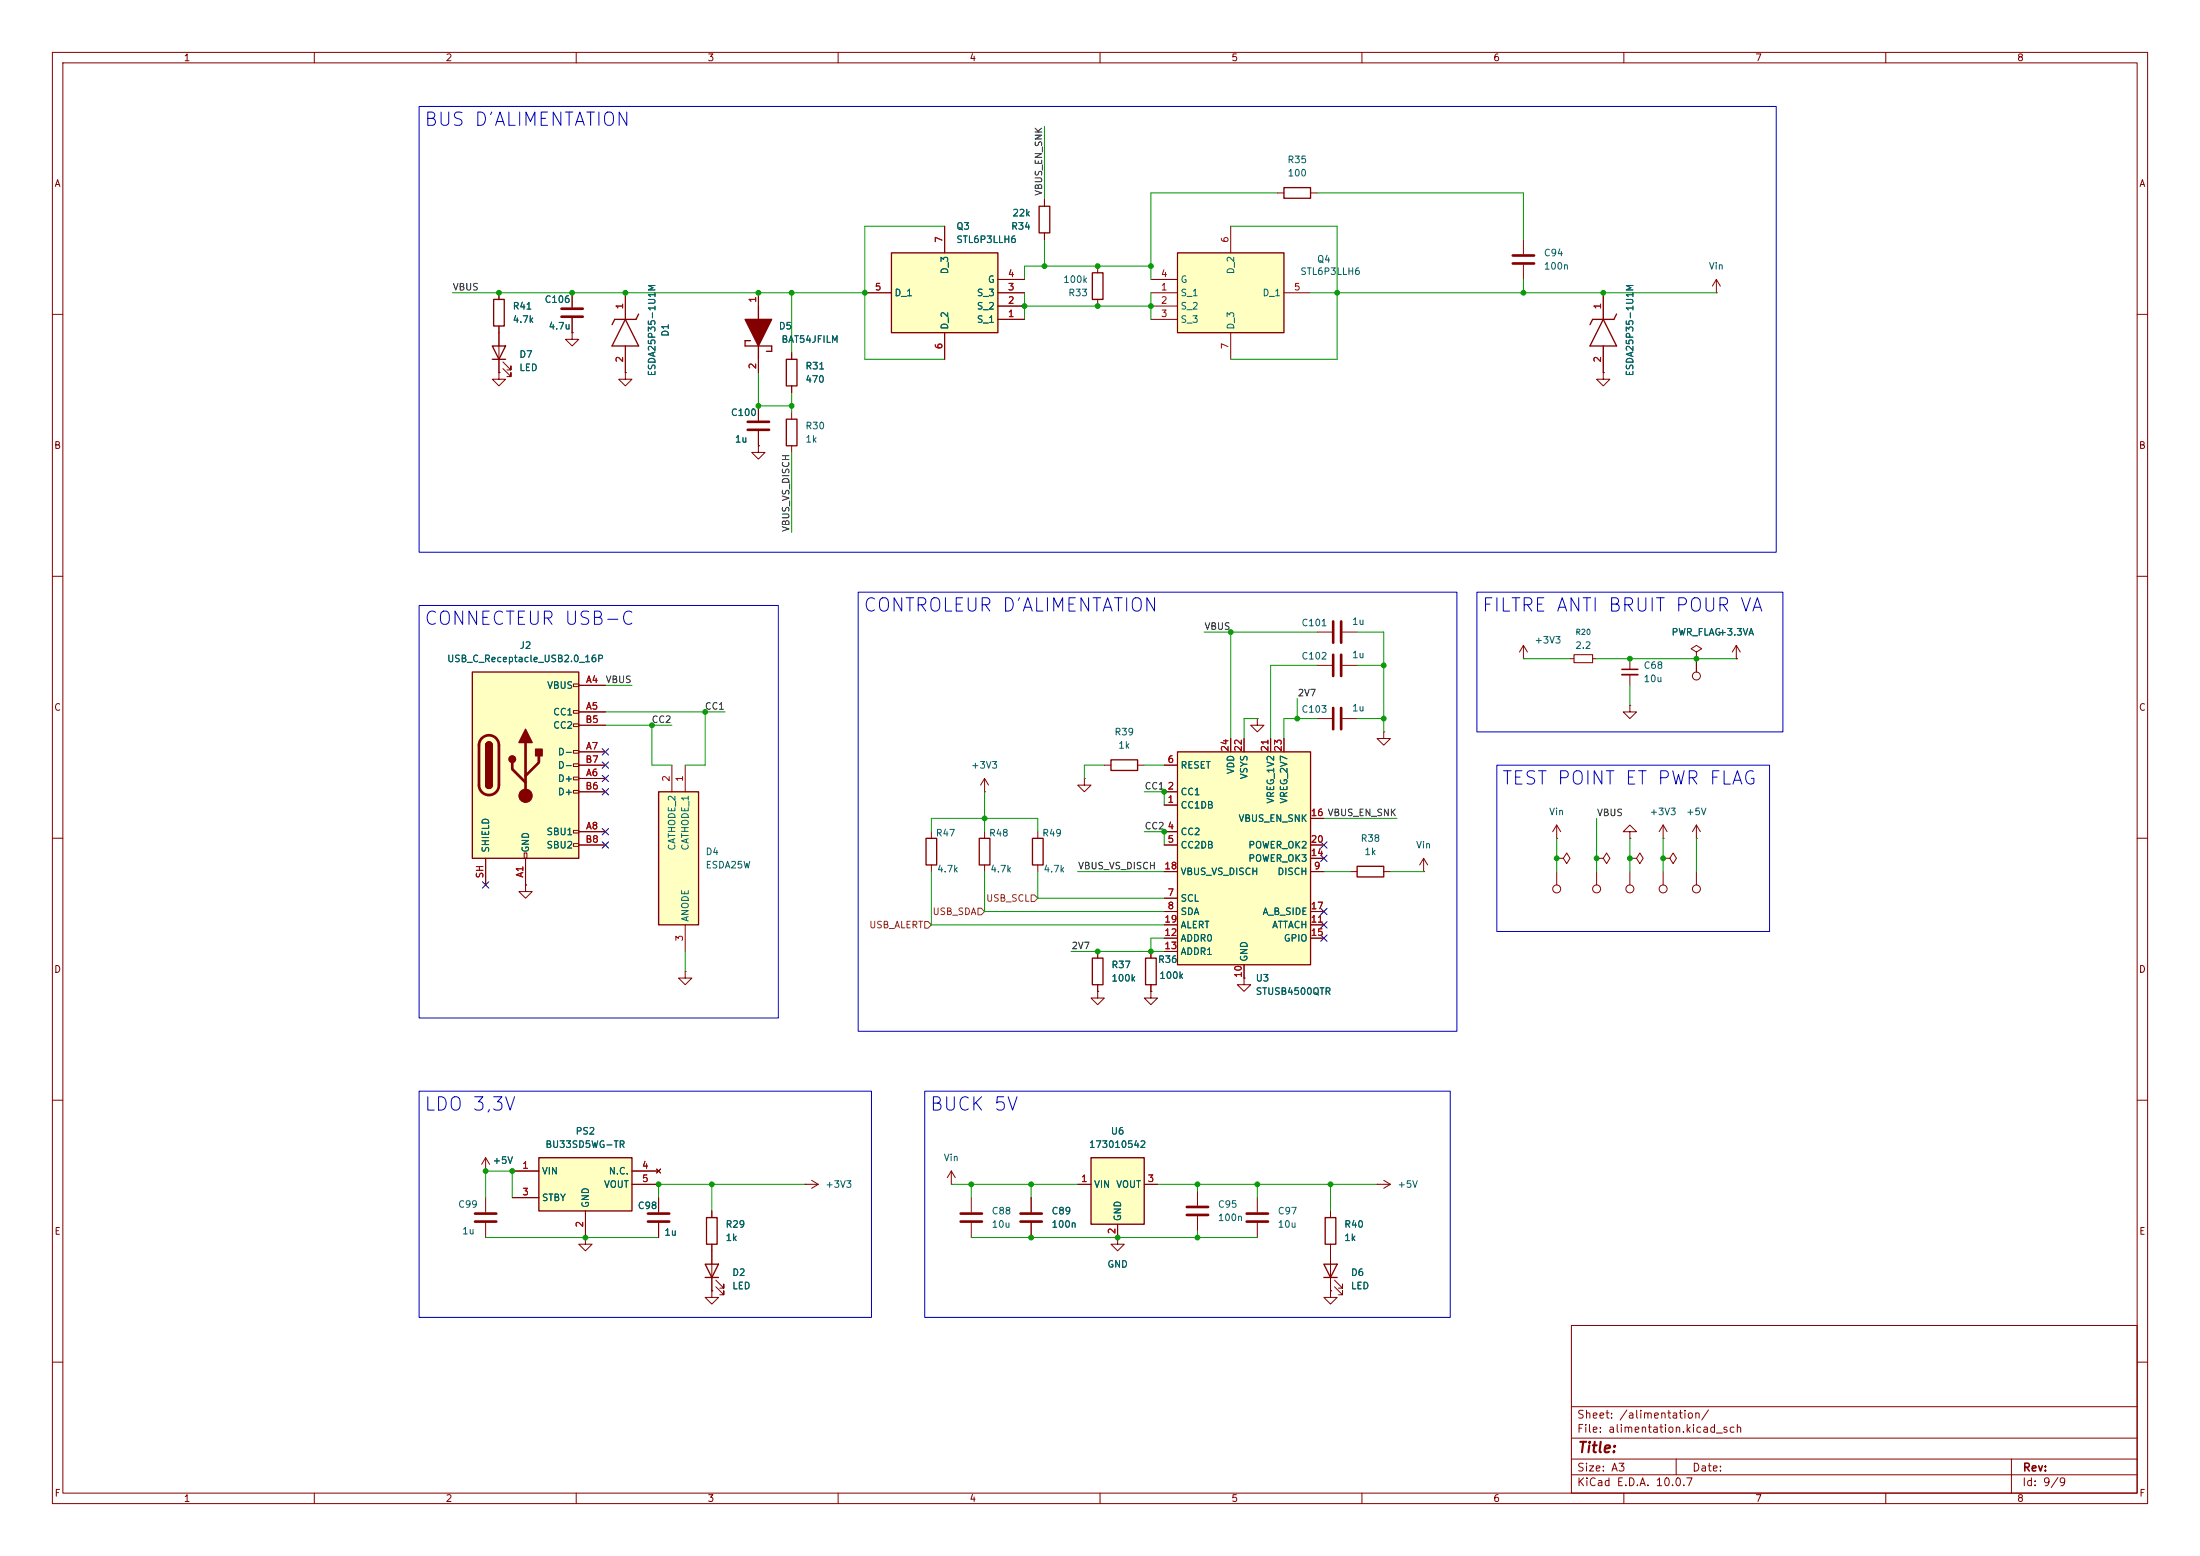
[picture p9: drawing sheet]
<svg xmlns="http://www.w3.org/2000/svg" width="420mm" height="297mm" viewBox="0 0 420 297" stroke-linecap="round" stroke-linejoin="round" font-family="sans-serif">
<g fill="none" stroke="#840000" stroke-width=".19">
<path d="M10 10h400v277h-400zM12 12h396v273h-396zM60 10v2M110 10v2M160 10v2M210 10v2M260 10v2M310 10v2M360 10v2M10 60h2M408 60h2M10 110h2"/>
<path d="M408 110h2M10 160h2M408 160h2M219.7 181.6v1.3M219.7 188v1.2M10 210h2M408 210h2M196.8 228.6v2.8M196.8 233.4v2.8M300 253h108v32h-108zM10 260h2M300 278.5h108"/>
<path d="M300 274.5h108M300 268.5h108M320 278.5v3M384 278.5v6.5M408 260h2M60 285v2M110 285v2M160 285v2M210 285v2M260 285v2M300 281.5h108M310 285v2"/>
<path d="M360 285v2"/>
</g>
<path d="M218.7 182.9h2v5.1h-2z" fill="none" stroke="#840000" stroke-width=".25"/>
<path d="M194.8 231.6h4.1M194.8 233.2h4.1" fill="none" stroke="#840000" stroke-width=".51"/>
<path d="M102.9 221h17.7v10.1h-17.7z" fill="#ffffc2"/>
<g fill="none" stroke="#840000" stroke-width=".25">
<path d="M245.1 35.8h5.1v2h-5.1zM308.6 59.9l-.5 1.1h-4.1l-.5 1M306.1 61l2.5 5h-5.1zM212.1 145h5.1v2.1h-5.1zM176.8 160h2v5.1h-2zM186.9 160h2.1v5.1h-2.1zM197.1 160h2v5.1h-2zM208.5 182.9h2.1v5.1h-2.1zM102.9 221h17.7v10.1h-17.7zM134.9 232.4h2v5.1h-2zM253 232.4h2v5.1h-2zM134.6 241.3h2.6l-1.3 2.5z"/>
<path d="M134.6 243.8h2.6M252.7 241.3h2.6l-1.3 2.5zM252.7 243.8h2.6"/>
</g>
<g fill="none" stroke="#840000" stroke-width=".19">
<path d="M243.8 36.8h1.3M250.2 36.8h1.3M290.8 45.7v2.8M290.8 50.5v2.8M306.1 55.9v5.1M327.7 55.9h.1M327.7 53.3l-.8 1.3M327.7 53.3l.7 1.3M327.7 53.3v2.6M306.1 66v5.1M323.8 125.7v2.6M177.8 158.8v1.2"/>
<path d="M188 151.1h.1M188 148.6v2.5M188 158.8v1.2M188 148.6l-.8 1.3M188 148.6l.7 1.3M198.1 158.8v1.2M207 148.6v1.3h1.3l-1.3 1.2-1.3-1.2h1.3M207 148.6h.1M210.8 146.1h1.3M217.2 146.1h1.2M297.2 157.5v2.5M297.2 157.5l-.8 1.3"/>
<path d="M297.2 157.5l.7 1.3M177.8 165.1v1.3M188 165.1v1.3M198.1 165.1v1.3M297.2 163.8h1.2l.7-1 .6 1-.6 1-.7-1M297.2 163.8h.1M297.2 160h.1M297.2 166.4v2.5M304.8 166.4v2.5M209.5 189.2v1.3h1.3l-1.3 1.3-1.2-1.3h1.2M209.5 189.2h.1M209.5 181.6v1.3"/>
<path d="M209.5 188v1.2M219.7 189.2v1.3h1.3l-1.3 1.3-1.3-1.3h1.3M219.7 189.2h.1M237.5 186.7v1.3h1.3l-1.3 1.2-1.3-1.2h1.3M237.5 186.7h.1M92.7 223.5h.1M92.7 221l-.8 1.2M92.7 221l.8 1.2M92.7 221v2.5M92.7 228.6v2.8M92.7 233.4v2.8M97.8 223.5h5.1"/>
<path d="M97.8 228.6h5.1M111.8 236.2v1.3h1.2l-1.2 1.3-1.3-1.3h1.3M111.8 236.2h.1M111.8 231.1v5.1M120.6 223.5h5.1M120.6 226.1h5.1M125.3 223.1l.8 .8M125.7 228.6v2.8M125.7 233.4v2.8M126.1 223.1l-.8 .8M135.9 231.1v1.3M135.9 237.5v8.9"/>
<path d="M153.7 226.1h.1M153.7 226.1h2.5M154.9 225.3l1.3 .8M156.2 226.1l-1.3 .7M181.6 226.1h.1M181.6 223.5l-.8 1.3M181.6 223.5l.8 1.3M181.6 223.5v2.6M213.4 236.2v1.3h1.2l-1.2 1.3-1.3-1.3h1.3M213.4 236.2h.1M228.6 227.3v2.8M228.6 232.2v2.7"/>
<path d="M254 231.1v1.3M254 237.5v8.9M262.9 226.1h.1M262.9 226.1h2.5M264.2 225.3l1.2 .8M265.4 226.1l-1.2 .7M135.9 246.4v1.2h1.3l-1.3 1.3-1.3-1.3h1.3M135.9 246.4h.1M136.7 245.6l1.5 1.5v-.7v.7h-.8M136.7 244.3l1.5 1.6v-.8v.8h-.8M254 246.4v1.2h1.3l-1.3 1.3-1.3-1.3h1.3M254 246.4h.1"/>
<path d="M254.8 245.6l1.5 1.5v-.7v.7h-.8M254.8 244.3l1.5 1.6v-.8v.8h-.8"/>
<circle cx="323.9" cy="129" r=".76"/>
<circle cx="297.2" cy="169.7" r=".76"/>
<circle cx="304.8" cy="169.7" r=".76"/>
</g>
<path d="M288.8 50.3h4.1M288.8 48.8h4.1M90.7 231.6h4M90.7 233.2h4M123.7 231.6h4.1M123.7 233.2h4.1M226.6 230.4h4M226.6 231.9h4" fill="none" stroke="#840000" stroke-width=".51"/>
<path d="M224.8 143.5h25.4v40.7h-25.4z" fill="#ffffc2"/>
<path d="M224.8 143.5h25.4v40.7h-25.4z" fill="none" stroke="#840000" stroke-width=".25"/>
<g fill="none" stroke="#840000" stroke-width=".19">
<path d="M222.2 153.7h2.6M222.2 151.1h2.6M222.2 158.8h2.6M222.2 146.1h2.6M234.9 141v2.5M237.5 141v2.5M242.6 141v2.5M245.1 141v2.5M250.2 156.2h2.5M100.3 168.9v1.3h1.3l-1.3 1.3-1.2-1.3h1.2M100.3 168.9h.1M222.2 161.3h2.6"/>
<path d="M222.2 171.5h2.6M222.2 174h2.6M222.2 166.4h2.6M222.2 176.5h2.6M222.2 179.1h2.6M250.2 161.3h2.5M250.2 174h2.5M250.2 166.4h2.5M250.2 176.5h2.5M250.2 179.1h2.5M250.2 163.8h2.5M222.2 181.6h2.6"/>
<path d="M237.5 184.2v2.5"/>
</g>
<path d="M125.7 151.1h7.6v25.4h-7.6z" fill="#ffffc2"/>
<path d="M125.7 151.1h7.6v25.4h-7.6z" fill="none" stroke="#840000" stroke-width=".25"/>
<path d="M128.3 146.1v5M130.8 146.1v5M130.8 176.5v5.1M130.8 185.4v1.3h1.3l-1.3 1.3-1.3-1.3h1.3M130.8 185.4h.1" fill="none" stroke="#840000" stroke-width=".19"/>
<path d="M90.2 128.3h20.3v35.5h-20.3z" fill="#ffffc2"/>
<g fill="none" stroke="#840000" stroke-width=".19">
<path d="M109.5 130.6h1v.5h-1zM109.5 135.6h1v.5h-1zM109.5 138.2h1v.5h-1zM110.5 130.8h5.1M110.5 135.9h5.1M110.5 138.4h5.1M240 137.2v1.2h1.3l-1.3 1.3-1.2-1.3h1.2M240 137.2h.1M251.5 137.2h2.8M251.5 127h2.8M251.5 120.7h2.8M256.3 137.2h2.8"/>
<path d="M256.3 127h2.8M256.3 120.7h2.8M264.2 139.7v1.3h1.2l-1.2 1.2-1.3-1.2h1.3M264.2 139.7h.1M323.8 124.5l1.1-.7-1.1-.6-1 .6 1 .7v1.2M323.8 125.7h.1M109.5 143.3h1v.5h-1zM109.5 145.8h1v.5h-1zM109.5 148.3h1v.5h-1zM109.5 150.9h1v.5h-1zM109.5 158.5h1v.5h-1zM110.5 148.6h5.1"/>
<path d="M110.5 143.5h5.1M110.5 158.8h5.1M110.5 151.1h5.1M110.5 146.1h5.1M92.7 163.8v5.1M100.1 162.8h.5v1h-.5zM100.3 163.8v5.1M109.5 161h1v.5h-1zM110.5 161.3h5.1M257.8 166.4h1.3M264.2 166.4h1.2M271.8 166.4h.1"/>
<path d="M271.8 163.8l-.8 1.3M271.8 163.8l.7 1.3M271.8 163.8v2.6M185.4 228.6v2.8M185.4 233.4v2.8M240 228.6v2.8M240 233.4v2.8"/>
</g>
<path d="M90.2 128.3h20.3v35.5h-20.3zM92.7 142.2a.64 .64 0 0 1 .6-.6 .64 .64 0 0 1 .7 .6M92.7 149.9a.64 .64 0 0 0 .6 .6 .64 .64 0 0 0 .7-.6M259.1 165.4h5.1v2h-5.1z" fill="none" stroke="#840000" stroke-width=".25"/>
<g fill="none" stroke="#840000" stroke-width=".51">
<path d="M254.5 118.6v4.1M256 118.6v4.1M254.5 125v4M254.5 135.1v4.1M256 125v4M256 135.1v4.1M92 140.9a1.9 1.9 0 0 1 2.1-.4 1.9 1.9 0 0 1 1.1 1.7v7.7a1.91 1.91 0 0 1-1.9 1.9 1.91 1.91 0 0 1-1.9-1.9v-7.8l.2-.6zM97.8 145.5v1.3l2.5 2.6M100.3 141.7v10.2M102.9 144.3v1.2l-2.6 2.6M183.4 231.6h4.1M183.4 233.2h4.1"/>
<path d="M238 231.6h4.1M238 233.2h4.1"/>
</g>
<g fill="#840000" stroke="#840000" stroke-width=".25">
<path d="M92.7 142.2h1.3v7.7h-1.3z"/>
<path d="M92.9 141.8a.64 .64 0 0 1 .7-.1 .64 .64 0 0 1 .4 .5h-1.3z"/>
<path d="M92.7 149.9h1.3a.64 .64 0 0 1-.7 .6 .64 .64 0 0 1-.6-.6z"/>
<path d="M100.3 139.2l1.3 2.5h-2.5z"/>
<path d="M102.2 143h1.3v1.3h-1.3z"/>
<circle cx="97.8" cy="144.9" r=".63"/>
</g>
<circle cx="100.3" cy="151.9" r="1.27" fill="#840000" stroke="#840000" stroke-width=".19"/>
<path d="M208.3 221h10.1v12.7h-10.1z" fill="#ffffc2"/>
<path d="M121.9 59.9l-.5 1.1h-4.1l-.5 1M119.4 61l2.5 5h-5.1zM208.3 221h10.1v12.7h-10.1z" fill="none" stroke="#840000" stroke-width=".25"/>
<g fill="none" stroke="#840000" stroke-width=".19">
<path d="M119.4 55.9v5.1M119.4 71.1v1.3h1.2l-1.2 1.3-1.3-1.3h1.3M119.4 71.1h.1M119.4 66v5.1M290.8 125.7h.1M290.8 123.2l-.7 1.3M290.8 123.2l.8 1.3M290.8 123.2v2.5M299.7 125.7h.8M304 125.7h.8M311.1 134.6v1.3h1.3l-1.3 1.3-1.2-1.3h1.2M311.1 134.6h.1"/>
<path d="M311.1 125.7v2.1M311.1 128.8v2M331.5 125.7h.1M331.5 123.2l-.8 1.3M331.5 123.2l.7 1.3M331.5 123.2v2.5M311.1 158.8h1.3l-1.3-1.3-1.2 1.3h1.2v1.2M317.5 157.5v2.5M317.5 157.5l-.8 1.3M317.5 157.5l.8 1.3M323.8 157.5l-.7 1.3M323.8 157.5l.8 1.3"/>
<path d="M323.8 157.5v2.5M304.8 163.8h1.3l.6-1 .6 1-.6 1-.6-1M304.8 163.8h.1M311.1 163.8h1.3l.7-1 .6 1-.6 1-.7-1M311.1 163.8h.1M311.1 160h.1M311.1 166.4v2.5M317.5 163.8h1.3l.6-1 .6 1-.6 1-.6-1M317.5 163.8h.1M317.5 160h.1M317.5 166.4v2.5M323.8 160h.1"/>
<path d="M323.8 166.4v2.5M205.7 226.1h2.6M213.4 233.7v2.5M218.4 226.1h2.6"/>
<circle cx="311.2" cy="169.7" r=".76"/>
<circle cx="317.5" cy="169.7" r=".76"/>
<circle cx="323.9" cy="169.7" r=".76"/>
</g>
<path d="M309.6 127.8h3.1" fill="none" stroke="#840000" stroke-width=".3"/>
<path d="M309.6 128.8h3.1" fill="none" stroke="#840000" stroke-width=".33"/>
<path d="M300.5 125h3.5v1.5h-3.5z" fill="none" stroke="#840000" stroke-width=".2"/>
<path d="M170.2 48.3h20.3v15.2h-20.3z" fill="#ffffc2"/>
<path d="M198.4 39.4h2v5.1h-2zM94.2 57.2h2.1v5h-2.1zM144.8 58.4v2.6M170.2 48.3h20.3v15.2h-20.3zM208.5 52.1h2.1v5.1h-2.1zM94 66h2.5l-1.3 2.6zM94 68.6h2.5M143.3 65h-1.1v1h5.1v1.1h-1M144.8 66v2.6M150.1 68.6h2v5.1h-2zM150.1 80h2v5.1h-2z" fill="none" stroke="#840000" stroke-width=".25"/>
<g fill="none" stroke="#840000" stroke-width=".19">
<path d="M199.4 38.1v1.3M95.2 55.9v1.3M109.2 55.9v2.8M144.8 55.9v2.5M165.1 55.9h5.1M180.3 43.2v5.1M190.5 58.4h5.1M190.5 55.9h5.1M190.5 53.3h5.1M199.4 44.5v1.2M209.5 50.8v1.3M209.5 57.2v1.2"/>
<path d="M95.2 71.1v1.3h1.3l-1.3 1.3-1.2-1.3h1.2M95.2 71.1h.1M95.2 62.2v8.9M96 70.4l1.5 1.5v-.8v.8h-.7M96 69.1l1.5 1.5v-.7v.7h-.7M109.2 63.5v1.3h1.3l-1.3 1.2-1.3-1.2h1.3M109.2 63.5h.1M109.2 60.7v2.8M144.8 68.6v2.5M144.8 77.5v2.8M151.1 67.3v1.3M151.1 73.7v1.2"/>
<path d="M151.1 78.7v1.3M180.3 63.5v5.1M190.5 61h5.1M144.8 85.1v1.3h1.2l-1.2 1.2-1.3-1.2h1.3M144.8 85.1h.1M144.8 82.3v2.8M151.1 85.1v1.3"/>
</g>
<path d="M142.2 61h5.1l-2.5 5z" fill="#840000" stroke="#840000" stroke-width=".25"/>
<path d="M107.2 58.9h4.1M107.2 60.5h4.1M142.7 80.5h4.1M142.7 82h4.1" fill="none" stroke="#840000" stroke-width=".51"/>
<path d="M224.8 48.3h20.3v15.2h-20.3z" fill="#ffffc2"/>
<path d="M224.8 48.3h20.3v15.2h-20.3z" fill="none" stroke="#840000" stroke-width=".25"/>
<g fill="none" stroke="#840000" stroke-width=".19">
<path d="M199.4 38.1v1.3M95.2 55.9v1.3M109.2 55.9v2.8M119.4 55.9v5.1M144.8 55.9v2.5M165.1 55.9h5.1M180.3 43.2v5.1M190.5 55.9h5.1M190.5 58.4h5.1M190.5 53.3h5.1M199.4 44.5v1.2M219.7 55.9h5.1"/>
<path d="M219.7 58.4h5.1M219.7 53.3h5.1M234.9 43.2v5.1M245.1 55.9h5.1M306.1 55.9v5.1M95.2 71.1h.1M95.2 62.2v3.8M95.2 68.6v2.5M109.2 63.5h.1M109.2 60.7v2.8M119.4 71.1h.1M119.4 66v5.1"/>
<path d="M144.8 68.6v2.5M144.8 77.5v2.8M151.1 67.3v1.3M151.1 73.7v1.2M180.3 63.5v5.1M190.5 61h5.1M219.7 61h5.1M234.9 63.5v5.1M306.1 71.1v1.3h1.2l-1.2 1.3-1.3-1.3h1.3M306.1 71.1h.1M306.1 66v5.1M144.8 85.1h.1"/>
<path d="M144.8 82.3v2.8M110.5 130.8h5.1M110.5 135.9h5.1M110.5 138.4h5.1M323.8 125.7h.1M323.8 125.7v2.6M331.5 125.7h.1M110.5 151.1h5.1M110.5 158.8h5.1M110.5 146.1h5.1M110.5 148.6h5.1M110.5 143.5h5.1"/>
<path d="M222.2 153.7h2.6M222.2 151.1h2.6M222.2 158.8h2.6M222.2 146.1h2.6M234.9 141v2.5M237.5 141v2.5M242.6 141v2.5M245.1 141v2.5M250.2 156.2h2.5M92.7 163.8v5.1M100.3 168.9h.1M100.3 163.8v5.1"/>
<path d="M110.5 161.3h5.1M222.2 161.3h2.6M222.2 171.5h2.6M222.2 174h2.6M222.2 166.4h2.6M222.2 176.5h2.6M222.2 179.1h2.6M250.2 161.3h2.5M250.2 174h2.5M250.2 166.4h2.5M250.2 176.5h2.5M250.2 179.1h2.5"/>
<path d="M250.2 163.8h2.5M209.5 189.2h.1M209.5 181.6v1.3M209.5 188v1.2M219.7 189.2h.1M219.7 181.6v1.3M219.7 188v1.2M222.2 181.6h2.6M237.5 186.7h.1M237.5 184.2v2.5M92.7 223.5h.1M97.8 223.5h5.1"/>
<path d="M97.8 228.6h5.1M111.8 236.2h.1M111.8 231.1v5.1M120.6 223.5h5.1M120.6 226.1h5.1M125.3 223.1l.8 .8M125.7 228.6v2.8M125.7 233.4v2.8M126.1 223.1l-.8 .8M135.9 231.1v1.3M135.9 237.5v3.8M196.8 228.6v2.8"/>
<path d="M196.8 233.4v2.8M205.7 226.1h2.6M213.4 236.2h.1M213.4 233.7v2.5M218.4 226.1h2.6M254 231.1v1.3M254 237.5v3.8M135.9 246.4h.1M135.9 243.8v2.6M254 246.4h.1M254 243.8v2.6"/>
</g>
<path d="M176.5 175.9h.7l.6 .6-.6 .7h-.7zM186.7 173.4h.6l.7 .6-.7 .6h-.6zM196.8 170.8h.7l.6 .7-.6 .6h-.7z" fill="none" stroke="#725600" stroke-width=".19"/>
<g fill="none" stroke="#009600" stroke-width=".19">
<path d="M199.4 24.1v14M243.8 36.8h-24.1v16.5M251.5 36.8h39.3v8.9M86.4 55.9h78.7M151.1 55.9v11.4M180.3 43.2h-15.2v25.4h15.2M195.6 55.9v5.1M195.6 58.4h24.1M199.4 45.7v5.1M219.7 55.9v5.1M219.7 50.8h-24.1v2.5M234.9 43.2h20.4v25.4h-20.4"/>
<path d="M250.2 55.9h77.5M290.8 53.3v2.6M144.8 71.1v6.4h6.3M151.1 74.9v3.8M151.1 86.4v15.2M115.6 130.8h5M115.6 138.4h12.7M115.6 135.9h22.8M124.5 138.4v7.7h3.8M134.6 135.9v10.2h-3.8M229.9 120.7h21.6M234.9 120.7v20.3"/>
<path d="M240 137.2h-2.5v3.8M247.6 133.4v3.8M251.5 127h-8.9v14M251.5 137.2h-6.4v3.8M259.1 120.7h5.1v19M259.1 127h5.1M259.1 137.2h5.1M290.8 125.7h8.9M304.8 125.7h26.7M311.1 130.8v3.8M177.8 158.8v-2.6h20.3v2.6M188 151.1v7.7"/>
<path d="M210.8 146.1h-3.8v2.5M218.4 146.1h3.8M218.4 158.8h3.8v2.5M218.4 151.1h3.8v2.6M252.7 156.2h14M304.8 156.2v10.2M177.8 166.4v10.1h44.4M188 166.4v7.6h34.2M198.1 166.4v5.1h24.1M205.7 166.4h16.5M222.2 179.1h-2.5v2.5M252.7 166.4h5.1"/>
<path d="M265.4 166.4h6.4M297.2 160v6.4M311.1 160v6.4M317.5 160v6.4M323.8 160v6.4M130.8 181.6v3.8M204.5 181.6h17.7M92.7 236.2h33M92.7 228.6v-5.1h5.1v5.1M135.9 226.1v5M153.7 226.1h-28v2.5M181.6 226.1h24.1"/>
<path d="M185.4 236.2h54.6M185.4 226.1v2.5M196.8 226.1v2.5M221 226.1h41.9M228.6 226.1v1.2M228.6 234.9v1.3M240 226.1v2.5M254 226.1v5"/>
</g>
<g fill="none" stroke="#000084" stroke-width=".19">
<path d="M115 142.9l1.2 1.2M115 158.1l1.2 1.3M115 145.4l1.2 1.3M115 148l1.2 1.2M115 150.5l1.2 1.2M116.2 142.9l-1.2 1.2M116.2 158.1l-1.2 1.3M116.2 145.4l-1.2 1.3M116.2 148l-1.2 1.2M116.2 150.5l-1.2 1.2M92.1 168.3l1.2 1.2M93.3 168.3l-1.2 1.2"/>
<path d="M115 160.7l1.2 1.2M116.2 160.7l-1.2 1.2M252.1 163.2l1.2 1.2M252.1 160.7l1.2 1.2M252.1 173.4l1.2 1.2M252.1 175.9l1.2 1.2M252.1 178.5l1.2 1.2M253.3 163.2l-1.2 1.2M253.3 160.7l-1.2 1.2M253.3 173.4l-1.2 1.2M253.3 175.9l-1.2 1.2M253.3 178.5l-1.2 1.2"/>
</g>
<path d="M80 20.3h259.1v85.1h-259.1zM80 115.6h68.6v78.7h-68.6zM163.8 113h114.3v83.9h-114.3zM281.9 113h58.5v26.7h-58.5zM285.7 146.1h52.1v31.7h-52.1zM80 208.3h86.4v43.2h-86.4zM176.5 208.3h100.4v43.2h-100.4z" fill="none" stroke="#0000c2" stroke-width=".19"/>
<g fill="#009600" stroke="#009600" stroke-width=".19">
<circle cx="222.2" cy="151.1" r=".46"/>
<circle cx="222.2" cy="158.8" r=".46"/>
<circle cx="188" cy="156.2" r=".46"/>
<circle cx="247.6" cy="137.2" r=".46"/>
<circle cx="264.2" cy="137.2" r=".46"/>
<circle cx="111.8" cy="236.2" r=".46"/>
<circle cx="125.7" cy="226.1" r=".46"/>
<circle cx="92.7" cy="223.5" r=".46"/>
<circle cx="185.4" cy="226.1" r=".46"/>
<circle cx="135.9" cy="226.1" r=".46"/>
<circle cx="134.6" cy="135.9" r=".46"/>
<circle cx="124.5" cy="138.4" r=".46"/>
<circle cx="97.8" cy="223.5" r=".46"/>
<circle cx="254" cy="226.1" r=".46"/>
<circle cx="240" cy="226.1" r=".46"/>
<circle cx="228.6" cy="226.1" r=".46"/>
<circle cx="196.8" cy="236.2" r=".46"/>
<circle cx="196.8" cy="226.1" r=".46"/>
<circle cx="213.4" cy="236.2" r=".46"/>
<circle cx="228.6" cy="236.2" r=".46"/>
<circle cx="323.8" cy="125.7" r=".46"/>
<circle cx="311.1" cy="125.7" r=".46"/>
<circle cx="311.1" cy="163.8" r=".46"/>
<circle cx="317.5" cy="163.8" r=".46"/>
<circle cx="199.4" cy="50.8" r=".46"/>
<circle cx="119.4" cy="55.9" r=".46"/>
<circle cx="151.1" cy="55.9" r=".46"/>
<circle cx="144.8" cy="55.9" r=".46"/>
<circle cx="195.6" cy="58.4" r=".46"/>
<circle cx="165.1" cy="55.9" r=".46"/>
<circle cx="144.8" cy="77.5" r=".46"/>
<circle cx="151.1" cy="77.5" r=".46"/>
<circle cx="95.2" cy="55.9" r=".46"/>
<circle cx="109.2" cy="55.9" r=".46"/>
<circle cx="209.5" cy="50.8" r=".46"/>
<circle cx="209.5" cy="58.4" r=".46"/>
<circle cx="219.7" cy="50.8" r=".46"/>
<circle cx="255.3" cy="55.9" r=".46"/>
<circle cx="219.7" cy="58.4" r=".46"/>
<circle cx="306.1" cy="55.9" r=".46"/>
<circle cx="290.8" cy="55.9" r=".46"/>
<circle cx="234.9" cy="120.7" r=".46"/>
<circle cx="209.5" cy="181.6" r=".46"/>
<circle cx="219.7" cy="181.6" r=".46"/>
<circle cx="297.2" cy="163.8" r=".46"/>
<circle cx="304.8" cy="163.8" r=".46"/>
<circle cx="264.2" cy="127" r=".46"/>
</g>
<g font-size="2.5" fill="#0000c2">
<text x="80.8" y="24.7">BUS D'ALIMENTATION</text>
<text x="80.8" y="119.9">CONNECTEUR USB-C</text>
<text x="164.6" y="117.4">CONTROLEUR D'ALIMENTATION</text>
<text x="282.7" y="117.4">FILTRE ANTI BRUIT POUR VA</text>
<text x="286.5" y="150.4">TEST POINT ET PWR FLAG</text>
<text x="80.8" y="212.7">LDO 3,3V</text>
<text x="177.3" y="212.7">BUCK 5V</text>
</g>
<text font-size="2" fill="#840000" x="301" y="277.8">Title:</text>
<g font-size="1.5" fill="#840000">
<text x="300.9" y="273.8">File: alimentation.kicad_sch</text>
<text x="300.9" y="271.1">Sheet: /alimentation/</text>
<text x="300.9" y="281.2">Size: A3</text>
<text x="322.9" y="281.2">Date:</text>
<text x="386" y="281.2">Rev:</text>
<text x="300.9" y="284">KiCad E.D.A. 10.0.7</text>
<text x="385.9" y="284">Id: 9/9</text>
</g>
<g font-size="1.3" fill="#840000">
<text x="35" y="12">1</text>
<text x="85" y="12">2</text>
<text x="135" y="12">3</text>
<text x="185" y="12">4</text>
<text x="235" y="12">5</text>
<text x="285" y="12">6</text>
<text x="335" y="12">7</text>
<text x="385" y="12">8</text>
<text x="10.3" y="36">A</text>
<text x="408.3" y="36">A</text>
<text x="10.2" y="86">B</text>
<text x="408.2" y="86">B</text>
<text x="10.2" y="136">C</text>
<text x="408.2" y="136">C</text>
<text x="10.2" y="186">D</text>
<text x="408.2" y="186">D</text>
<text x="10.3" y="236">E</text>
<text x="408.3" y="236">E</text>
<text x="10.3" y="286">F</text>
<text x="35" y="287">1</text>
<text x="85" y="287">2</text>
<text x="135" y="287">3</text>
<text x="185" y="287">4</text>
<text x="235" y="287">5</text>
<text x="285" y="287">6</text>
<text x="335" y="287">7</text>
<text x="385" y="287">8</text>
<text x="408.3" y="286">F</text>
</g>
<g font-size="1.3" fill="#006464">
<text x="245.7" y="31.4">R35</text>
<text x="245.7" y="34">100</text>
<text x="193.2" y="41.6">22k</text>
<text x="182.5" y="44.1">Q3</text>
<text x="182.5" y="46.7">STL6P3LLH6</text>
<text x="192.9" y="44.1">R34</text>
<text x="181.3" y="52.4" transform="rotate(-90 181.3 52.4)">D_3</text>
<text x="235.9" y="52.4" transform="rotate(-90 235.9 52.4)">D_2</text>
<text x="248.1" y="52.8">STL6P3LLH6</text>
<text x="251.3" y="50.4">Q4</text>
<text x="294.6" y="49.2">C94</text>
<text x="294.6" y="51.8">100n</text>
<text x="326.1" y="51.8">Vin</text>
<text x="97.8" y="59.4">R41</text>
<text x="103.9" y="58.1">C106</text>
<text x="170.7" y="56.8">D_1</text>
<text x="186.4" y="59.4">S_2</text>
<text x="186.4" y="56.8">S_3</text>
<text x="188.5" y="54.3">G</text>
<text x="202.9" y="54.3">100k</text>
<text x="203.8" y="56.8">R33</text>
<text x="225.3" y="56.8">S_1</text>
<text x="225.3" y="59.4">S_2</text>
<text x="225.3" y="54.3">G</text>
<text x="240.9" y="56.8">D_1</text>
<text x="97.8" y="61.9">4.7k</text>
<text x="104.6" y="63.2">4.7u</text>
<text x="128" y="64.4" transform="rotate(-90 128 64.4)">D1</text>
<text x="148.6" y="63.2">D5</text>
<text x="149.1" y="65.7">BAT54JFILM</text>
<text x="181.3" y="63" transform="rotate(-90 181.3 63)">D_2</text>
<text x="186.4" y="61.9">S_1</text>
<text x="225.3" y="61.9">S_3</text>
<text x="235.9" y="63" transform="rotate(-90 235.9 63)">D_3</text>
<text x="99" y="68.6">D7</text>
<text x="99" y="71.1">LED</text>
<text x="125.4" y="71.9" transform="rotate(-90 125.4 71.9)">ESDA25P35-1U1M</text>
<text x="153.7" y="70.8">R31</text>
<text x="312.1" y="71.9" transform="rotate(-90 312.1 71.9)">ESDA25P35-1U1M</text>
<text x="153.7" y="73.4">470</text>
<text x="139.4" y="79.7">C100</text>
<text x="153.7" y="82.2">R30</text>
<text x="140.2" y="84.8">1u</text>
<text x="153.7" y="84.8">1k</text>
<text x="248.4" y="119.8">C101</text>
<text x="258" y="119.6">1u</text>
<text x="99.1" y="124.2">J2</text>
<text x="258" y="125.9">1u</text>
<text x="292.8" y="123.1">+3V3</text>
<text x="300.6" y="124.2">2.2</text>
<text x="319" y="121.6">PWR_FLAG</text>
<text x="328" y="121.6">+3.3VA</text>
<text x="85.3" y="126.7">USB_C_Receptacle_USB2.0_16P</text>
<text x="104.3" y="131.8">VBUS</text>
<text x="248.4" y="126.2">C102</text>
<text x="313.7" y="128">C68</text>
<text x="313.7" y="130.5">10u</text>
<text x="105.5" y="136.9">CC1</text>
<text x="248.4" y="136.3">C103</text>
<text x="258" y="136.1">1u</text>
<text x="105.5" y="139.4">CC2</text>
<text x="212.7" y="140.7">R39</text>
<text x="213.4" y="143.2">1k</text>
<text x="106.4" y="149.6">D+</text>
<text x="106.4" y="144.5">D-</text>
<text x="106.4" y="147">D-</text>
<text x="185.3" y="147">+3V3</text>
<text x="225.3" y="147">RESET</text>
<text x="235.9" y="147.9" transform="rotate(-90 235.9 147.9)">VDD</text>
<text x="238.5" y="148.8" transform="rotate(-90 238.5 148.8)">VSYS</text>
<text x="106.4" y="152.1">D+</text>
<text x="225.3" y="154.6">CC1DB</text>
<text x="225.3" y="152.1">CC1</text>
<text x="243.5" y="153.5" transform="rotate(-90 243.5 153.5)">VREG_1V2</text>
<text x="246.1" y="153.5" transform="rotate(-90 246.1 153.5)">VREG_2V7</text>
<text x="295.6" y="155.9">Vin</text>
<text x="314.8" y="155.9">+3V3</text>
<text x="321.8" y="155.9">+5V</text>
<text x="104.2" y="159.7">SBU1</text>
<text x="178.5" y="160">R47</text>
<text x="188.7" y="160">R48</text>
<text x="198.9" y="160">R49</text>
<text x="225.3" y="159.7">CC2</text>
<text x="236.3" y="157.2">VBUS_EN_SNK</text>
<text x="259.6" y="161">R38</text>
<text x="93.7" y="162.8" transform="rotate(-90 93.7 162.8)">SHIELD</text>
<text x="101.3" y="162.8" transform="rotate(-90 101.3 162.8)">GND</text>
<text x="104.2" y="162.3">SBU2</text>
<text x="129.2" y="162.4" transform="rotate(-90 129.2 162.4)">CATHODE_2</text>
<text x="131.8" y="162.4" transform="rotate(-90 131.8 162.4)">CATHODE_1</text>
<text x="134.6" y="163.5">D4</text>
<text x="134.6" y="166.1">ESDA25W</text>
<text x="178.8" y="166.8">4.7k</text>
<text x="189" y="166.8">4.7k</text>
<text x="199.1" y="166.8">4.7k</text>
<text x="225.3" y="162.3">CC2DB</text>
<text x="225.3" y="167.3">VBUS_VS_DISCH</text>
<text x="238.2" y="164.8">POWER_OK3</text>
<text x="238.2" y="162.3">POWER_OK2</text>
<text x="243.8" y="167.3">DISCH</text>
<text x="260.4" y="163.5">1k</text>
<text x="270.2" y="162.3">Vin</text>
<text x="225.3" y="172.4">SCL</text>
<text x="131.8" y="176" transform="rotate(-90 131.8 176)">ANODE</text>
<text x="225.3" y="175">SDA</text>
<text x="225.3" y="177.5">ALERT</text>
<text x="240.9" y="175">A_B_SIDE</text>
<text x="242.7" y="177.5">ATTACH</text>
<text x="212.1" y="185.1">R37</text>
<text x="221" y="184.1">R36</text>
<text x="225.3" y="180">ADDR0</text>
<text x="225.3" y="182.6">ADDR1</text>
<text x="238.5" y="183.7" transform="rotate(-90 238.5 183.7)">GND</text>
<text x="245" y="180">GPIO</text>
<text x="212.1" y="187.7">100k</text>
<text x="221.2" y="187.1">100k</text>
<text x="239.6" y="187.7">U3</text>
<text x="239.6" y="190.2">STUSB4500QTR</text>
<text x="104" y="219.4">BU33SD5WG-TR</text>
<text x="109.8" y="216.9">PS2</text>
<text x="180.1" y="221.9">Vin</text>
<text x="207.8" y="219.4">173010542</text>
<text x="212" y="216.9">U6</text>
<text x="93.9" y="222.5">+5V</text>
<text x="103.4" y="224.5">VIN</text>
<text x="115.2" y="227">VOUT</text>
<text x="116.1" y="224.5">N.C.</text>
<text x="157.5" y="227">+3V3</text>
<text x="208.8" y="227">VIN</text>
<text x="213" y="227">VOUT</text>
<text x="266.7" y="227">+5V</text>
<text x="87.4" y="230.8">C99</text>
<text x="103.4" y="229.6">STBY</text>
<text x="112.7" y="230.7" transform="rotate(-90 112.7 230.7)">GND</text>
<text x="121.7" y="231.1">C98</text>
<text x="189.2" y="232.1">C88</text>
<text x="200.6" y="232.1">C89</text>
<text x="214.3" y="233.2" transform="rotate(-90 214.3 233.2)">GND</text>
<text x="232.4" y="230.8">C95</text>
<text x="232.4" y="233.4">100n</text>
<text x="243.8" y="232.1">C97</text>
<text x="88.1" y="235.9">1u</text>
<text x="126.7" y="236.2">1u</text>
<text x="138.4" y="234.6">R29</text>
<text x="138.4" y="237.2">1k</text>
<text x="189.2" y="234.6">10u</text>
<text x="200.6" y="234.6">100n</text>
<text x="243.8" y="234.6">10u</text>
<text x="256.5" y="234.6">R40</text>
<text x="256.5" y="237.2">1k</text>
<text x="139.7" y="243.9">D2</text>
<text x="211.3" y="242.3">GND</text>
<text x="257.8" y="243.9">D6</text>
<text x="139.7" y="246.4">LED</text>
<text x="257.8" y="246.4">LED</text>
</g>
<g font-size="1.3" fill="#0f0f0f">
<text x="199.3" y="37.5" transform="rotate(-90 199.3 37.5)">VBUS_EN_SNK</text>
<text x="86.3" y="55.8">VBUS</text>
<text x="151" y="101.6" transform="rotate(-90 151 101.6)">VBUS_VS_DISCH</text>
<text x="229.8" y="120.5">VBUS</text>
<text x="115.5" y="130.7">VBUS</text>
<text x="134.5" y="135.8">CC1</text>
<text x="247.6" y="133.2">2V7</text>
<text x="124.3" y="138.3">CC2</text>
<text x="218.4" y="151">CC1</text>
<text x="218.4" y="158.6">CC2</text>
<text x="304.8" y="156.1">VBUS</text>
<text x="205.7" y="166.2">VBUS_VS_DISCH</text>
<text x="204.4" y="181.5">2V7</text>
</g>
<g font-size="1.3" fill="#a90000">
<text x="180.2" y="46.5" transform="rotate(-90 180.2 46.5)">7</text>
<text x="234.8" y="46.5" transform="rotate(-90 234.8 46.5)">6</text>
<text x="192.3" y="53.2">4</text>
<text x="221.5" y="53.2">4</text>
<text x="119.2" y="59.2" transform="rotate(-90 119.2 59.2)">1</text>
<text x="144.6" y="57.9" transform="rotate(-90 144.6 57.9)">1</text>
<text x="166.9" y="55.7">5</text>
<text x="192.3" y="58.3">2</text>
<text x="192.3" y="55.7">3</text>
<text x="221.5" y="55.7">1</text>
<text x="221.5" y="58.3">2</text>
<text x="246.9" y="55.7">5</text>
<text x="305.9" y="59.2" transform="rotate(-90 305.9 59.2)">1</text>
<text x="192.3" y="60.8">1</text>
<text x="221.5" y="60.8">3</text>
<text x="119.2" y="69.3" transform="rotate(-90 119.2 69.3)">2</text>
<text x="144.6" y="70.6" transform="rotate(-90 144.6 70.6)">2</text>
<text x="180.2" y="66.8" transform="rotate(-90 180.2 66.8)">6</text>
<text x="234.8" y="66.8" transform="rotate(-90 234.8 66.8)">7</text>
<text x="305.9" y="69.3" transform="rotate(-90 305.9 69.3)">2</text>
<text x="111.8" y="130.7">A4</text>
<text x="111.8" y="135.8">A5</text>
<text x="111.7" y="138.3">B5</text>
<text x="111.8" y="143.4">A7</text>
<text x="234.8" y="143.6" transform="rotate(-90 234.8 143.6)">24</text>
<text x="237.4" y="143.6" transform="rotate(-90 237.4 143.6)">22</text>
<text x="242.4" y="143.6" transform="rotate(-90 242.4 143.6)">21</text>
<text x="245" y="143.6" transform="rotate(-90 245 143.6)">23</text>
<text x="111.7" y="145.9">B7</text>
<text x="111.8" y="148.5">A6</text>
<text x="128.1" y="149.3" transform="rotate(-90 128.1 149.3)">2</text>
<text x="130.7" y="149.3" transform="rotate(-90 130.7 149.3)">1</text>
<text x="222.8" y="145.9">6</text>
<text x="111.7" y="151">B6</text>
<text x="222.8" y="153.5">1</text>
<text x="222.8" y="151">2</text>
<text x="111.7" y="161.2">B8</text>
<text x="111.8" y="158.6">A8</text>
<text x="222.8" y="158.6">4</text>
<text x="222.8" y="161.2">5</text>
<text x="250.1" y="156.1">16 VBUS_EN_SNK</text>
<text x="250.1" y="161.2">20</text>
<text x="250.1" y="156.1">16</text>
<text x="92.6" y="167.8" transform="rotate(-90 92.6 167.8)">SH</text>
<text x="100.2" y="167.6" transform="rotate(-90 100.2 167.6)">A1</text>
<text x="222.2" y="166.2">18</text>
<text x="250.1" y="163.7">14</text>
<text x="250.7" y="166.2">9</text>
<text x="222.8" y="171.3">7</text>
<text x="222.8" y="173.9">8</text>
<text x="250.1" y="173.9">17</text>
<text x="130.7" y="179.8" transform="rotate(-90 130.7 179.8)">3</text>
<text x="222.2" y="178.9">12</text>
<text x="222.2" y="176.4">19</text>
<text x="250.1" y="176.4">11</text>
<text x="250.1" y="178.9">15</text>
<text x="222.2" y="181.5">13</text>
<text x="237.4" y="186.8" transform="rotate(-90 237.4 186.8)">10</text>
<text x="99.6" y="223.4">1</text>
<text x="122.5" y="223.4">4</text>
<text x="122.5" y="225.9">5</text>
<text x="206.3" y="225.9">1</text>
<text x="219" y="225.9">3</text>
<text x="99.6" y="228.5">3</text>
<text x="111.6" y="234.4" transform="rotate(-90 111.6 234.4)">2</text>
<text x="213.2" y="235.7" transform="rotate(-90 213.2 235.7)">2</text>
</g>
<g font-size="1.3" fill="#725600">
<text x="188.1" y="172.4">USB_SCL</text>
<text x="165.8" y="177.5">USB_ALERT</text>
<text x="177.9" y="175">USB_SDA</text>
</g>
<text font-size="1" fill="#006464" x="300.7" y="121.4">R20</text>
</svg>
